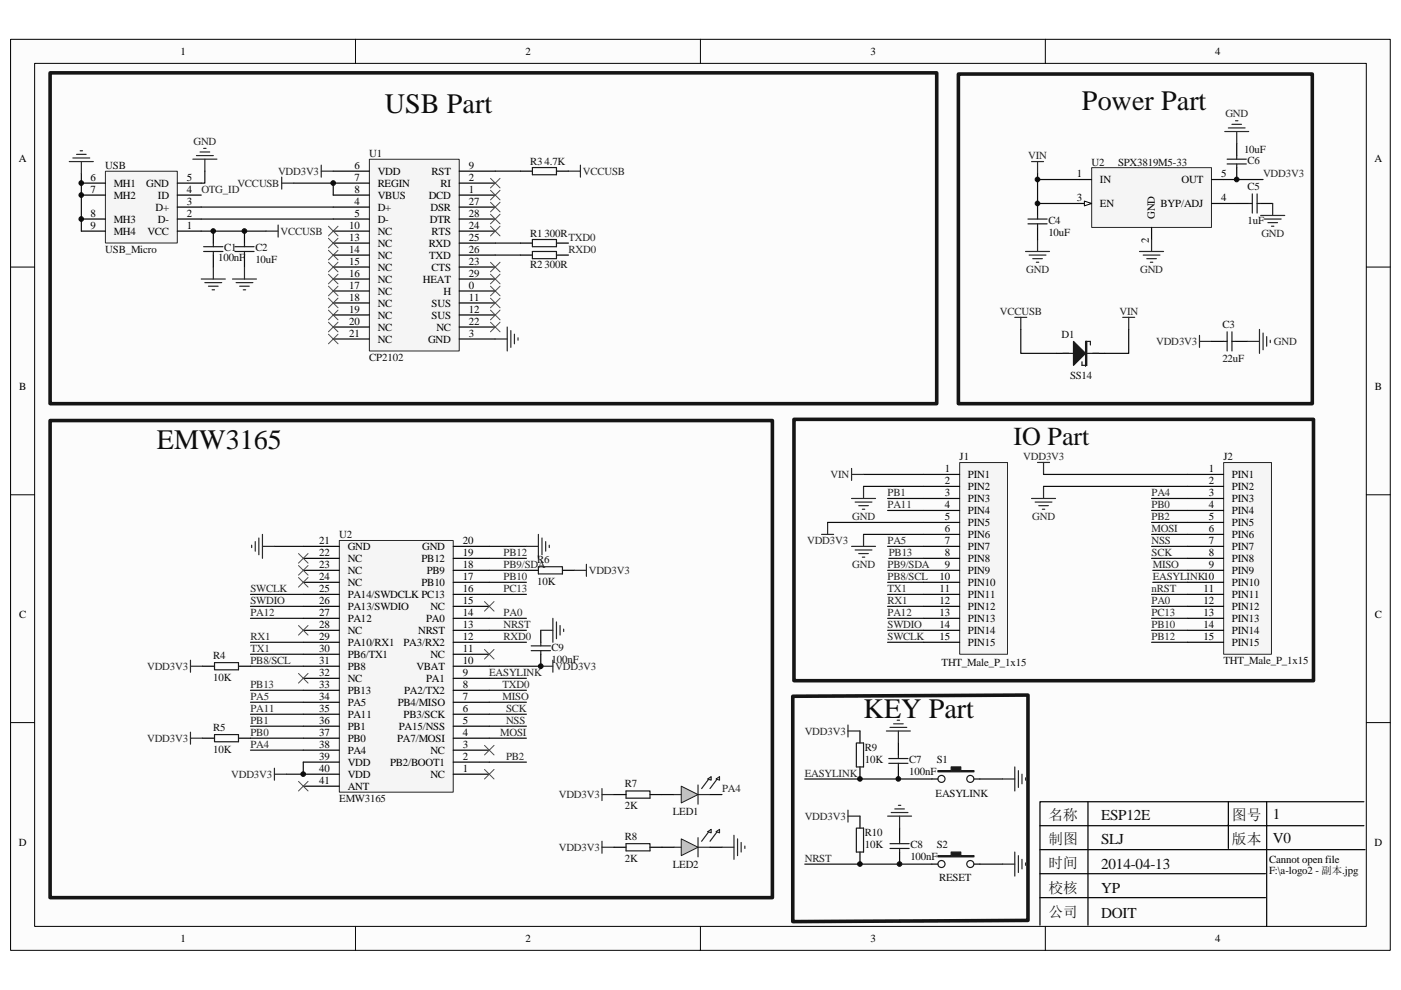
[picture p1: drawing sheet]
<svg xmlns="http://www.w3.org/2000/svg" width="297mm" height="210mm" viewBox="0 0 297 210" stroke-linecap="round" stroke-linejoin="round" font-family="sans-serif">
<path d="M2.3 8.4h292.5v193.2h-292.5z" fill="#fcfcfc"/>
<path d="M2.2 8.3h292.6v193.3h-292.6z" fill="none" stroke="#000" stroke-width=".21"/>
<path d="M7.4 13.5h282.3v183h-282.3z" fill="#fcfcfc"/>
<g fill="none" stroke="#000" stroke-width=".21">
<path d="M7.3 13.4h282.4v183.1h-282.4zM75.4 8.3v5.1M148.5 8.3v5.1M221.6 8.3v5.1M2.2 56.6h5.1M289.7 56.6h5.1M2.2 104.9h5.1M289.7 104.9h5.1M2.2 153.3h5.1M289.7 153.3h5.1M75.4 196.5v5.1M148.5 196.5v5.1"/>
<path d="M221.6 196.5v5.1"/>
</g>
<path d="M220.5 175.1h68.7M230.7 170.1v26.1M260.4 170.1v9.9M268.6 170.1v26.4M289.2 170.1h-68.7v26.1M220.5 180.2h68.9M220.5 185.3h47.8M220.5 190.4h47.8" fill="none" stroke="#000" stroke-width=".25"/>
<path d="M22.4 36.3h15.2v15.2h-15.2z" fill="#f5f5f5"/>
<path d="M22.3 36.3h15.3v15.2h-15.3z" fill="none" stroke="#262626" stroke-width=".21"/>
<path d="M17.2 38.8h5.1M37.6 38.8h5.1M17.2 49h5.1M17.2 46.5h5.1M17.2 41.4h5.1M37.6 49h5.1M37.6 46.5h5.1M37.6 43.9h5.1M37.6 41.4h5.1" fill="none" stroke="#000" stroke-width=".25"/>
<path d="M40.9 33.8h5.1M41.7 33h3.5M42.4 32.2h2.1M43.2 31.5h.5M43.4 33.8v2.5" fill="none" stroke="#262626" stroke-width=".25"/>
<path d="M17.2 36.8v12.2M43.4 36.3v2.5h-.7" fill="none" stroke="#0e0e0e" stroke-width=".25"/>
<path d="M78.3 33.8h19.1v40.6h-19.1z" fill="#f5f5f5"/>
<path d="M78.3 33.8h19.1v40.6h-19.1z" fill="none" stroke="#262626" stroke-width=".21"/>
<g fill="none" stroke="#000" stroke-width=".25">
<path d="M70.7 36.3h7.6M70.7 38.8h7.6M97.4 36.3h7.6M97.4 38.8h7.6M110.3 36.3h2.6M118 36.3h2.5M51.8 49v2.6M51.8 54.1v2.5M70.7 41.4h7.6M70.7 43.9h7.6M70.7 46.5h7.6M70.7 49h7.6"/>
<path d="M70.7 51.6h7.6M70.7 54.1h7.6M70.7 56.6h7.6M70.7 59.2h7.6M97.4 41.4h7.6M97.4 43.9h7.6M97.4 46.5h7.6M97.4 49h7.6M97.4 51.6h7.6M97.4 54.1h7.6M97.4 56.6h7.6M97.4 59.2h7.6"/>
<path d="M110.3 51.6h2.6M110.3 54.1h2.6M118 51.6h2.5M118 54.1h2.5M70.7 71.9h7.6M70.7 64.3h7.6M70.7 66.8h7.6M70.7 61.7h7.6M70.7 69.4h7.6M97.4 71.9h7.6M97.4 64.3h7.6M97.4 66.8h7.6"/>
<path d="M97.4 61.7h7.6M97.4 69.4h7.6"/>
</g>
<path d="M59.7 38.8h2.6M59.7 37.6v2.5M120.5 36.3h2.6M123.1 35v2.6M56.4 49h2.6M59 47.7v2.6" fill="none" stroke="#262626" stroke-width=".25"/>
<path d="M62.3 38.8h8.4v2.6M105 36.3h5.3M42.7 46.5h28M42.7 43.9h28M42.7 49h13.7" fill="none" stroke="#0e0e0e" stroke-width=".25"/>
<path d="M112.9 35.5h5.1v1.6h-5.1zM49.8 52.3h4.1M49.8 53.3h4.1M51.8 51.6v.7M51.8 53.3v.8M112.9 50.8h5.1v1.5h-5.1zM112.9 53.3h5.1v1.6h-5.1z" fill="none" stroke="#1c1c1c" stroke-width=".25"/>
<g fill="none" stroke="#4c4c4c" stroke-width=".21">
<path d="M104 37.8l2 2.1M106 37.8l-2 2.1M69.6 48l2.1 2M69.6 50.5l2.1 2.1M69.6 53.1l2.1 2M69.6 55.6l2.1 2.1M69.6 58.2l2.1 2M71.7 48l-2.1 2M71.7 50.5l-2.1 2.1M71.7 53.1l-2.1 2M71.7 55.6l-2.1 2.1M71.7 58.2l-2.1 2"/>
<path d="M104 58.2l2 2M104 42.9l2 2M104 40.4l2 2M104 55.6l2 2.1M106 58.2l-2 2M106 42.9l-2 2M106 40.4l-2 2M106 55.6l-2 2.1M69.6 60.7l2.1 2M69.6 63.2l2.1 2.1M69.6 65.8l2.1 2M69.6 68.3l2.1 2.1"/>
<path d="M69.6 70.9l2.1 2M71.7 60.7l-2.1 2M71.7 63.2l-2.1 2.1M71.7 65.8l-2.1 2M71.7 68.3l-2.1 2.1M71.7 70.9l-2.1 2M104 68.3l2 2.1M104 65.8l2 2M104 63.2l2 2.1M104 60.7l2 2M106 68.3l-2 2.1M106 65.8l-2 2"/>
<path d="M106 63.2l-2 2.1M106 60.7l-2 2"/>
</g>
<path d="M231.5 35.6h25.4v12.6h-25.4z" fill="#f5f5f5"/>
<path d="M231.5 35.6h25.4v12.6h-25.4z" fill="none" stroke="#262626" stroke-width=".21"/>
<path d="M228.9 38.1h2.5M228.9 43.2h2.5M244.2 48.2v2.6" fill="none" stroke="#000" stroke-width=".25"/>
<path d="M229.9 42.7l1.5 .5-1.5 .5z" fill="#fcfcfc" stroke="#000" stroke-width=".21"/>
<path d="M256.9 38.1h2.5M262.2 30.5v2.5M262.2 35.5v2.6M220 43.2v2.5M220 48.2v2.6M256.9 43.2h2.5M262.2 43.2h2.5M267.3 43.2h2.5" fill="none" stroke="#000" stroke-width=".25"/>
<g fill="none" stroke="#262626" stroke-width=".25">
<path d="M218.7 34.3h2.6M220 34.3v2.5M259.7 27.9h5M260.4 27.1h3.6M261.2 26.4h2M262 25.6h.5M262.2 27.9v2.6M217.4 53.3h5.1M218.2 54.1h3.6M219 54.9h2M219.7 55.6h.5M220 50.8v2.5"/>
<path d="M241.6 53.3h5.1M242.4 54.1h3.5M243.1 54.9h2.1M243.9 55.6h.5M244.2 50.8v2.5M267.3 45.7h5.1M268.1 46.5h3.5M268.8 47.2h2.1M269.6 48h.5M269.8 43.2v2.5M220 98.1h2.5M221.3 98.1v2.5"/>
<path d="M174.2 113.3h2.5M175.5 110.8v2.5M180.5 105.7h5.1M180.5 115.9h5.1M181.3 106.5h3.6M181.3 116.6h3.6M182.1 107.3h2M182.1 117.4h2M182.8 108h.5M182.8 118.2h.5M183.1 103.2v2.5M183.1 113.3v2.6"/>
<path d="M218.7 105.7h5.1M219.5 106.5h3.5M220.2 107.3h2.1M221 108h.5M221.3 103.2v2.5"/>
</g>
<g fill="none" stroke="#0e0e0e" stroke-width=".25">
<path d="M220 38.1v5.1h8.9M259.4 38.1h8.4M105 51.6h5.3M105 54.1h5.3M259.4 43.2h2.8M175.5 110.8h20.3M183.1 100.6h12.7M183.1 103.2h12.7M188.2 105.7h7.6M221.3 100.6h30.5M221.3 103.2h30.5M244.2 110.8h7.6"/>
<path d="M244.2 108.3h7.6M244.2 105.7h7.6M244.2 115.9h7.6M244.2 113.3h7.6M244.2 118.4h7.6M188.2 128.6h7.6M188.2 126.1h7.6M188.2 121h7.6M188.2 123.5h7.6M244.2 126.1h7.6M244.2 128.6h7.6"/>
</g>
<path d="M260.2 33.8h4M260.2 34.8h4M262.2 33v.8M262.2 34.8v.7M217.9 46.5h4.1M217.9 47.5h4.1M220 45.7v.8M220 47.5v.7M264.7 43.2h.8M265.5 41.1v4.1M266.5 41.1v4.1M266.5 43.2h.8" fill="none" stroke="#1c1c1c" stroke-width=".25"/>
<path d="M203.5 98.1h10.1v40.7h-10.1z" fill="#f5f5f5"/>
<path d="M203.5 98.1h10.1v40.7h-10.1z" fill="none" stroke="#262626" stroke-width=".21"/>
<g fill="none" stroke="#000" stroke-width=".25">
<path d="M195.8 100.6h7.7M195.8 103.2h7.7M195.8 105.7h7.7M195.8 108.3h7.7M195.8 110.8h7.7M195.8 113.3h7.7M195.8 115.9h7.7M195.8 118.4h7.7M195.8 121h7.7M195.8 123.5h7.7M195.8 126.1h7.7M195.8 128.6h7.7"/>
<path d="M195.8 131.1h7.7M195.8 133.7h7.7M195.8 136.2h7.7"/>
</g>
<path d="M259.5 98.1h10.1v40.7h-10.1z" fill="#f5f5f5"/>
<path d="M259.4 98.1h10.2v40.7h-10.2z" fill="none" stroke="#262626" stroke-width=".21"/>
<g fill="none" stroke="#000" stroke-width=".25">
<path d="M224 75h2.6M231.7 75h2.5M256.9 72.4h2.5M262 72.4h2.5M251.8 100.6h7.6M251.8 103.2h7.6M251.8 105.7h7.6M251.8 108.3h7.6M251.8 110.8h7.6M251.8 113.3h7.6M251.8 115.9h7.6M251.8 118.4h7.6"/>
<path d="M251.8 121h7.6M251.8 123.5h7.6M251.8 126.1h7.6M251.8 128.6h7.6M251.8 131.1h7.6M251.8 133.7h7.6M251.8 136.2h7.6"/>
</g>
<path d="M220 36.8v1.3h8.9M216.4 69.9v5.1h7.6M239.3 69.9v5.1h-5.1M183.1 113.3h12.7M188.2 115.9h7.6M188.4 118.4h7.4M188.2 131.1h7.6M188.2 133.7h7.6M188.2 136.2h7.6M244.2 131.1h7.6M244.2 133.7h7.6M244.2 136.2h7.6" fill="none" stroke="#0e0e0e" stroke-width=".25"/>
<g fill="none" stroke="#262626" stroke-width=".25">
<path d="M68.1 35v2.6M68.1 36.3h2.6M215.2 67.3h2.5M216.4 67.3v2.6M238 67.3h2.6M239.3 67.3v2.6M254.3 71.1v2.6M254.3 72.4h2.6M264.5 72.4h2.5M267 69.9v5.1M267.8 70.6v3.6M268.6 71.4v2"/>
<path d="M269.3 72.2v.5M180.5 99.4v2.5M180.5 100.6h2.6"/>
</g>
<path d="M10.6 15.5h188v70.1h-188zM203.2 15.7h75v69.9h-75zM10.6 89.2h153.2v101.2h-153.2zM168.3 88.9h110.2v55.5h-110.2zM168.1 147.7l49.8-.3v47.8l-49.8 .3z" fill="none" stroke="#151515" stroke-width=".76"/>
<path d="M225.3 75h7.7M229.4 76.7v.8h1M230.2 72.4h1v.8M259.4 72.4h.8M260.2 70.4v4M261.2 70.4v4M261.2 72.4h.8" fill="none" stroke="#1c1c1c" stroke-width=".25"/>
<g fill="#1c1c1c" stroke="#1c1c1c" stroke-width=".25">
<path d="M227.6 72.4l2.6 2.6-2.6 2.5z"/>
<path d="M230.2 72.4v5.1h.2v-5.1z" fill-rule="evenodd"/>
</g>
<path d="M72 114.7h24.1v53.3h-24.1z" fill="#f5f5f5"/>
<path d="M71.9 114.6h24.2v53.4h-24.2z" fill="none" stroke="#262626" stroke-width=".21"/>
<g fill="none" stroke="#000" stroke-width=".25">
<path d="M64.3 118.4h7.6M64.3 115.9h7.6M96.1 118.4h7.6M96.1 115.9h7.6M64.3 138.8h7.6M64.3 136.2h7.6M64.3 133.7h7.6M64.3 131.1h7.6M64.3 128.6h7.6M64.3 126.1h7.6M64.3 123.5h7.6M64.3 121h7.6"/>
<path d="M96.1 138.8h7.6M96.1 136.2h7.6M96.1 133.7h7.6M96.1 131.1h7.6M96.1 128.6h7.6M96.1 126.1h7.6M96.1 123.5h7.6M96.1 121h7.6M111.6 121h2.5M114.7 133.7v2.5M114.7 138.8v2.5M119.2 121h2.6"/>
<path d="M42.9 156.6h2.6M42.9 141.3h2.6M50.6 156.6h2.5M50.6 141.3h2.5M64.3 159.1h7.6M64.3 156.6h7.6M64.3 154h7.6M64.3 151.5h7.6M64.3 148.9h7.6M64.3 146.4h7.6M64.3 143.9h7.6M64.3 141.3h7.6"/>
<path d="M96.1 159.1h7.6M96.1 156.6h7.6M96.1 154h7.6M96.1 151.5h7.6M96.1 148.9h7.6M96.1 146.4h7.6M96.1 143.9h7.6M96.1 141.3h7.6M182.3 155v2.6M190.5 157.6v2.5M64.3 164.2h7.6M64.3 161.6h7.6"/>
<path d="M64.3 166.8h7.6M96.1 164.2h7.6M96.1 161.6h7.6M130.2 168.5h2.5M137.8 168.5h5.1M150.5 168.5h2.6M182.3 162.7v2.5M182.3 173.1v2.5M190.5 162.7v2.5M190.7 175.6v2.6M197.6 165.2h1.3M206.5 165.2h1.3"/>
<path d="M182.3 180.7v2.6M190.7 180.7v2.6M197.6 183.3h1.3M206.5 183.3h1.3"/>
</g>
<g fill="none" stroke="#0e0e0e" stroke-width=".25">
<path d="M58.2 115.9h6.1M103.7 115.9h7.9M103.7 118.4h7.9M53.1 126.1h11.2M53.1 128.6h11.2M53.1 131.1h11.2M53.1 136.2h11.2M53.1 138.8h11.2M103.7 126.1h7.9M103.7 131.1h7.9M103.7 136.2h7.9M103.7 121h7.9"/>
<path d="M103.7 123.5h7.9M103.7 133.7h7.9M244.4 121h7.4M244.4 123.5h7.4M53.1 141.3h11.2M53.1 146.4h11.2M53.1 148.9h11.2M53.1 151.5h11.2M53.1 154h11.2M53.1 156.6h11.2M53.1 159.1h11.2M103.7 141.3h11"/>
<path d="M103.7 146.4h7.9M103.7 148.9h7.9M103.7 151.5h7.9M103.7 154h7.9M103.7 156.6h7.9M103.7 143.9h7.9M64.3 161.6v2.6h-3.6M103.7 161.6h7.9M170.6 165.2h27M207.8 165.2h4.8M170.6 183.3h27M207.8 183.3h4.8"/>
</g>
<g fill="none" stroke="#4c4c4c" stroke-width=".21">
<path d="M104 48l2 2M104 45.4l2 2.1M106 48l-2 2M106 45.4l-2 2.1M63.3 117.4l2 2M63.3 120l2 2M65.3 117.4l-2 2M65.3 120l-2 2M63.3 122.5l2 2M63.3 132.7l2 2M65.3 122.5l-2 2M65.3 132.7l-2 2"/>
<path d="M102.7 127.6l2.1 2M102.7 137.8l2.1 2M104.8 127.6l-2.1 2M104.8 137.8l-2.1 2M63.3 142.8l2 2.1M65.3 142.8l-2 2.1M102.7 158.1l2.1 2M104.8 158.1l-2.1 2M63.3 165.7l2 2.1M65.3 165.7l-2 2.1M102.7 163.2l2.1 2M104.8 163.2l-2.1 2"/>
</g>
<g fill="none" stroke="#262626" stroke-width=".25">
<path d="M53.4 115.6v.5M54.1 114.9v2M54.9 114.1v3.6M55.6 115.9h2.6M55.6 113.3v5.1M111.6 115.9h2.5M114.1 113.3v5.1M114.9 114.1v3.6M115.7 114.9v2M116.5 115.6v.5M124.3 119.7v2.5M114.7 133.7h2.5"/>
<path d="M117.2 131.1v5.1M118 131.9v3.6M118.7 132.7v2M119.5 133.4v.5M121.8 121h2.5M40.4 141.3h2.5M40.4 156.6h2.5M40.4 140v2.6M40.4 155.3v2.5M114.7 141.3h2.5M117.2 140v2.6M179.8 153.8v2.5"/>
<path d="M179.8 155h2.5M187.9 155h5.1M188.7 154.3h3.6M189.5 153.5h2M190.2 152.8h.5M190.5 155v2.6M58.2 164.2h2.5M58.2 162.9v2.6M127.6 167.3v2.5M127.6 168.5h2.6M142.9 168.5h1.5M148 166.5v4.1"/>
<path d="M148 168.5h2.5M150.3 165.2l-1.5 2.1M152.1 165.2l-1.6 2.1M179.8 171.8v2.6M179.8 173.1h2.5M188.2 173.1h5.1M189 172.3h3.5M189.7 171.6h2M190.5 170.8h.5M190.7 173.1v2.5M212.6 165.2h2.6M215.2 162.7v5.1"/>
<path d="M215.9 163.4v3.6M216.7 164.2v2M217.4 165v.5M212.6 183.3h2.6M215.2 180.7v5.1M215.9 181.5v3.6M216.7 182.3v2M217.4 183v.5"/>
</g>
<g fill="none" stroke="#1c1c1c" stroke-width=".25">
<path d="M112.6 138h4.1M112.6 137h4.1M114.1 120.2h5.1v1.5h-5.1zM114.7 136.2v.8M114.7 138v.8M45.5 155.8h5.1v1.5h-5.1zM45.5 140.5h5.1v1.6h-5.1zM181.6 157.6h1.5v5.1h-1.5zM132.7 167.8h5.1v1.5h-5.1zM181.6 175.6h1.5v5.1h-1.5zM188.4 160.9h4.1M188.4 161.9h4.1"/>
<path d="M188.7 178.9h4.1M188.7 180h4.1M190.5 160.1v.8M190.5 161.9v.8M190.7 178.2v.7M190.7 180v.7"/>
<circle cx="199.6" cy="165.2" r=".75"/>
<circle cx="205.7" cy="165.2" r=".75"/>
<circle cx="199.6" cy="183.3" r=".75"/>
<circle cx="205.7" cy="183.3" r=".75"/>
</g>
<g fill="#1c1c1c" stroke="#1c1c1c" stroke-width=".25">
<path d="M198.9 163.4h2.8v-.7h2v.7h2.8v.3h-7.6z" fill-rule="evenodd"/>
<path d="M198.9 181.5h2.8v-.8h2v.8h2.8v.2h-7.6z" fill-rule="evenodd"/>
</g>
<g fill="#c0c0c0" stroke="#1c1c1c" stroke-width=".21">
<path d="M150 165.2l.8-.5v.8z"/>
<path d="M151.8 165.2l.8-.5v.8z"/>
<path d="M144.4 166.8l3.6 1.7-3.6 1.8z"/>
</g>
<path d="M127.6 178.4v2.6M127.6 179.7h2.6M142.9 179.7h1.5M148 177.7v4M148 179.7h2.5M150.3 176.4l-1.5 2M152.1 176.4l-1.6 2" fill="none" stroke="#262626" stroke-width=".25"/>
<path d="M130.2 179.7h2.5M137.8 179.7h5.1M150.5 179.7h2.6" fill="none" stroke="#000" stroke-width=".25"/>
<path d="M132.7 178.9h5.1v1.6h-5.1z" fill="none" stroke="#1c1c1c" stroke-width=".25"/>
<g fill="#c0c0c0" stroke="#1c1c1c" stroke-width=".21">
<path d="M150 176.4l.8-.5v.8z"/>
<path d="M151.8 176.4l.8-.5v.8z"/>
<path d="M144.4 177.9l3.6 1.8-3.6 1.8z"/>
</g>
<g fill="none" stroke="#262626" stroke-width=".25">
<path d="M14.7 34.3h5.1M15.4 33.5h3.6M16.2 32.7h2.1M17 32h.5M17.2 34.3v2.5M42.7 59.2h5.1M43.4 59.9h3.6M45.2 56.6v2.6M49.3 59.2h5.1M50.1 59.9h3.5M51.8 56.6v2.6M44.2 60.7h2"/>
<path d="M45 61.5h.5M50.8 60.7h2M51.6 61.5h.5M105 71.9h2.5M107.5 69.4v5M108.3 70.1v3.6M109.1 70.9v2M109.8 71.6v.6M153.1 179.7h2.5M155.6 177.2v5.1M156.4 177.9v3.6M157.1 178.7v2"/>
<path d="M157.9 179.5v.5"/>
</g>
<path d="M45.2 49v2.6M45.2 54.1v2.5" fill="none" stroke="#000" stroke-width=".25"/>
<path d="M43.2 53.3h4.1M43.2 52.3h4.1M45.2 51.6v.7M45.2 53.3v.8" fill="none" stroke="#1c1c1c" stroke-width=".25"/>
<path d="M188.2 108.3h7.6" fill="none" stroke="#0e0e0e" stroke-width=".25"/>
<g fill="#0e0e0e" stroke="#0e0e0e" stroke-width=".21">
<circle cx="17.2" cy="46.5" r=".49"/>
<circle cx="17.2" cy="41.4" r=".49"/>
<circle cx="17.2" cy="38.8" r=".49"/>
<circle cx="45.2" cy="49" r=".49"/>
<circle cx="51.8" cy="49" r=".5"/>
<circle cx="64.3" cy="164.2" r=".5"/>
<circle cx="70.6" cy="38.8" r=".49"/>
<circle cx="114.6" cy="141.3" r=".49"/>
<circle cx="182.3" cy="183.3" r=".49"/>
<circle cx="182.3" cy="165.2" r=".49"/>
<circle cx="190.5" cy="165.2" r=".5"/>
<circle cx="190.7" cy="183.3" r=".5"/>
<circle cx="220" cy="43.2" r=".5"/>
<circle cx="220" cy="38.1" r=".5"/>
<circle cx="262.2" cy="38.1" r=".5"/>
</g>
<g font-size="6" fill="#0e0e0e">
<text x="229.4" y="23.3">Power Part</text>
<text x="81.6" y="24.1">USB Part</text>
<text x="33.3" y="95.3">EMW3165</text>
<text x="183.1" y="152.2">KEY Part</text>
</g>
<text font-size="5.5" fill="#0e0e0e" x="214.9" y="94.4">IO Part</text>
<g font-size="3.2" fill="#0e0e0e">
<text x="233.5" y="173.9">ESP12E</text>
<text x="269.9" y="173.6">1</text>
<text x="233.5" y="179.1">SLJ</text>
<text x="269.9" y="178.8">V0</text>
<text x="233.5" y="184.3">2014-04-13</text>
<text x="233.5" y="189.5">YP</text>
<text x="233.5" y="194.7">DOIT</text>
</g>
<g font-size="3.1" fill="#0e0e0e">
<text x="222.3" y="173.9">名称</text>
<text x="261.2" y="173.9">图号</text>
<text x="222.3" y="179">制图</text>
<text x="261.2" y="179">版本</text>
<text x="222.3" y="184.2">时间</text>
<text x="222.3" y="189.3">校核</text>
<text x="222.3" y="194.5">公司</text>
</g>
<g font-size="2.3">
<text x="38.3" y="11.6">1</text>
<text x="111.4" y="11.6">2</text>
<text x="184.5" y="11.6">3</text>
<text x="257.7" y="11.6">4</text>
<text x="4" y="34.5">A</text>
<text x="75.1" y="35.8">6</text>
<text x="99.4" y="35.8">9</text>
<text x="291.4" y="34.5">A</text>
<text x="19.2" y="38.3">6</text>
<text x="19.2" y="40.9">7</text>
<text x="24.1" y="39.6">MH1</text>
<text x="31" y="39.6">GND</text>
<text x="39.6" y="40.9">4</text>
<text x="39.6" y="38.3">5</text>
<text x="75.1" y="38.3">7</text>
<text x="75.1" y="40.9">8</text>
<text x="80.1" y="37.1">VDD</text>
<text x="80.1" y="39.6">REGIN</text>
<text x="91.5" y="37.1">RST</text>
<text x="93.4" y="39.6">RI</text>
<text x="99.4" y="38.3">2</text>
<text x="99.4" y="40.9">1</text>
<text x="228.3" y="37.6">1</text>
<text x="233.2" y="38.8">IN</text>
<text x="250.5" y="38.8">OUT</text>
<text x="258.9" y="37.6">5</text>
<text x="19.2" y="46">8</text>
<text x="24.1" y="42.1">MH2</text>
<text x="24.1" y="47.2">MH3</text>
<text x="33" y="44.7">D+</text>
<text x="33.5" y="47.2">D-</text>
<text x="33.5" y="42.1">ID</text>
<text x="39.6" y="46">2</text>
<text x="39.6" y="43.4">3</text>
<text x="75.1" y="43.4">4</text>
<text x="75.1" y="46">5</text>
<text x="80.1" y="42.1">VBUS</text>
<text x="80.1" y="44.7">D+</text>
<text x="80.1" y="47.2">D-</text>
<text x="90.9" y="42.1">DCD</text>
<text x="91.1" y="47.2">DTR</text>
<text x="91.3" y="44.7">DSR</text>
<text x="99.4" y="43.4">27</text>
<text x="99.4" y="46">28</text>
<text x="228.3" y="42.7">3</text>
<text x="233.2" y="43.9">EN</text>
<text x="244.9" y="46.5" transform="rotate(-90 244.9 46.5)">GND</text>
<text x="246.1" y="43.9">BYP/ADJ</text>
<text x="258.9" y="42.7">4</text>
<text x="19.2" y="48.5">9</text>
<text x="24.1" y="49.8">MH4</text>
<text x="31.2" y="49.8">VCC</text>
<text x="39.6" y="48.5">1</text>
<text x="74" y="48.5">10</text>
<text x="74" y="51">13</text>
<text x="74" y="53.6">14</text>
<text x="80.1" y="49.8">NC</text>
<text x="80.1" y="52.3">NC</text>
<text x="90.9" y="52.3">RXD</text>
<text x="91.5" y="49.8">RTS</text>
<text x="99.4" y="53.6">26</text>
<text x="99.4" y="51">25</text>
<text x="99.4" y="48.5">24</text>
<text x="243.6" y="51.4" transform="rotate(-90 243.6 51.4)">2</text>
<text x="74" y="56.1">15</text>
<text x="74" y="58.7">16</text>
<text x="80.1" y="54.9">NC</text>
<text x="80.1" y="57.4">NC</text>
<text x="80.1" y="59.9">NC</text>
<text x="89.7" y="59.9">HEAT</text>
<text x="91" y="54.9">TXD</text>
<text x="91.5" y="57.4">CTS</text>
<text x="99.4" y="58.7">29</text>
<text x="99.4" y="56.1">23</text>
<text x="74" y="61.2">17</text>
<text x="74" y="63.8">18</text>
<text x="80.1" y="62.5">NC</text>
<text x="80.1" y="65">NC</text>
<text x="91.5" y="65">SUS</text>
<text x="94" y="62.5">H</text>
<text x="99.4" y="61.2">0</text>
<text x="99.4" y="63.8">11</text>
<text x="74" y="66.3">19</text>
<text x="74" y="68.8">20</text>
<text x="74" y="71.4">21</text>
<text x="80.1" y="67.6">NC</text>
<text x="80.1" y="70.1">NC</text>
<text x="91.5" y="67.6">SUS</text>
<text x="92.5" y="70.1">NC</text>
<text x="99.4" y="71.4">3</text>
<text x="99.4" y="68.8">22</text>
<text x="99.4" y="66.3">12</text>
<text x="80.1" y="72.7">NC</text>
<text x="90.8" y="72.7">GND</text>
<text x="4" y="82.8">B</text>
<text x="291.5" y="82.8">B</text>
<text x="200.3" y="100.1">1</text>
<text x="205.2" y="101.4">PIN1</text>
<text x="256.3" y="100.1">1</text>
<text x="261.2" y="101.4">PIN1</text>
<text x="200.3" y="102.7">2</text>
<text x="200.3" y="105.2">3</text>
<text x="200.3" y="107.7">4</text>
<text x="205.2" y="103.9">PIN2</text>
<text x="205.2" y="106.5">PIN3</text>
<text x="256.3" y="102.7">2</text>
<text x="256.3" y="105.2">3</text>
<text x="256.3" y="107.7">4</text>
<text x="261.2" y="103.9">PIN2</text>
<text x="261.2" y="106.5">PIN3</text>
<text x="200.3" y="110.3">5</text>
<text x="200.3" y="112.8">6</text>
<text x="205.2" y="109">PIN4</text>
<text x="205.2" y="111.6">PIN5</text>
<text x="256.3" y="110.3">5</text>
<text x="256.3" y="112.8">6</text>
<text x="261.2" y="109">PIN4</text>
<text x="261.2" y="111.6">PIN5</text>
<text x="67.7" y="115.4">21</text>
<text x="67.7" y="117.9">22</text>
<text x="73.7" y="116.6">GND</text>
<text x="73.7" y="119.2">NC</text>
<text x="89.4" y="119.2">PB12</text>
<text x="89.5" y="116.6">GND</text>
<text x="98.1" y="115.4">20</text>
<text x="98.1" y="117.9">19</text>
<text x="200.3" y="115.4">7</text>
<text x="200.3" y="117.9">8</text>
<text x="205.2" y="114.1">PIN6</text>
<text x="205.2" y="116.6">PIN7</text>
<text x="205.2" y="119.2">PIN8</text>
<text x="256.3" y="115.4">7</text>
<text x="256.3" y="117.9">8</text>
<text x="261.2" y="114.1">PIN6</text>
<text x="261.2" y="116.6">PIN7</text>
<text x="261.2" y="119.2">PIN8</text>
<text x="67.7" y="120.5">23</text>
<text x="67.7" y="123">24</text>
<text x="67.7" y="125.5">25</text>
<text x="73.7" y="121.7">NC</text>
<text x="73.7" y="124.3">NC</text>
<text x="89.4" y="124.3">PB10</text>
<text x="90.5" y="121.7">PB9</text>
<text x="98.1" y="120.5">18</text>
<text x="98.1" y="125.5">16</text>
<text x="98.1" y="123">17</text>
<text x="199.2" y="123">10</text>
<text x="199.2" y="125.5">11</text>
<text x="200.3" y="120.5">9</text>
<text x="205.2" y="121.7">PIN9</text>
<text x="205.2" y="124.3">PIN10</text>
<text x="255.1" y="125.5">11</text>
<text x="256.3" y="120.5">9</text>
<text x="261.2" y="121.7">PIN9</text>
<text x="261.2" y="124.3">PIN10</text>
<text x="4" y="131.1">C</text>
<text x="67.7" y="128.1">26</text>
<text x="67.7" y="130.6">27</text>
<text x="73.7" y="126.8">PA14/SWDCLK PC13</text>
<text x="73.7" y="129.4">PA13/SWDIO</text>
<text x="73.7" y="131.9">PA12</text>
<text x="90.4" y="131.9">PA0</text>
<text x="91.2" y="129.4">NC</text>
<text x="98.1" y="130.6">14</text>
<text x="98.1" y="128.1">15</text>
<text x="199.2" y="128.1">12</text>
<text x="199.2" y="130.6">13</text>
<text x="205.2" y="126.8">PIN11</text>
<text x="205.2" y="129.4">PIN12</text>
<text x="205.2" y="131.9">PIN13</text>
<text x="255.1" y="128.1">12</text>
<text x="255.1" y="130.6">13</text>
<text x="261.2" y="126.8">PIN11</text>
<text x="261.2" y="129.4">PIN12</text>
<text x="261.2" y="131.9">PIN13</text>
<text x="291.5" y="131.1">C</text>
<text x="67.7" y="133.2">28</text>
<text x="67.7" y="135.7">29</text>
<text x="73.7" y="134.5">NC</text>
<text x="73.7" y="137">PA10/RX1</text>
<text x="85.6" y="137">PA3/RX2</text>
<text x="88.7" y="134.5">NRST</text>
<text x="98.1" y="133.2">13</text>
<text x="98.1" y="135.7">12</text>
<text x="199.2" y="133.2">14</text>
<text x="199.2" y="135.7">15</text>
<text x="205.2" y="134.5">PIN14</text>
<text x="205.2" y="137">PIN15</text>
<text x="255.1" y="133.2">14</text>
<text x="255.1" y="135.7">15</text>
<text x="261.2" y="134.5">PIN14</text>
<text x="261.2" y="137">PIN15</text>
<text x="67.7" y="138.3">30</text>
<text x="67.7" y="140.8">31</text>
<text x="67.7" y="143.3">32</text>
<text x="73.7" y="139.5">PB6/TX1</text>
<text x="73.7" y="142.1">PB8</text>
<text x="88.3" y="142.1">VBAT</text>
<text x="91.2" y="139.5">NC</text>
<text x="98.1" y="140.8">10</text>
<text x="98.1" y="143.3">9</text>
<text x="98.1" y="138.3">11</text>
<text x="67.7" y="145.9">33</text>
<text x="67.7" y="148.4">34</text>
<text x="73.7" y="144.6">NC</text>
<text x="73.7" y="147.2">PB13</text>
<text x="73.7" y="149.7">PA5</text>
<text x="84.3" y="149.7">PB4/MISO</text>
<text x="85.7" y="147.2">PA2/TX2</text>
<text x="90.4" y="144.6">PA1</text>
<text x="98.1" y="148.4">7</text>
<text x="98.1" y="145.9">8</text>
<text x="67.7" y="151">35</text>
<text x="67.7" y="153.5">36</text>
<text x="73.7" y="152.3">PA11</text>
<text x="73.7" y="154.8">PB1</text>
<text x="84.6" y="154.8">PA15/NSS</text>
<text x="85.6" y="152.3">PB3/SCK</text>
<text x="98.1" y="151">6</text>
<text x="98.1" y="153.5">5</text>
<text x="67.7" y="156.1">37</text>
<text x="67.7" y="158.6">38</text>
<text x="67.7" y="161.1">39</text>
<text x="73.7" y="157.3">PB0</text>
<text x="73.7" y="159.9">PA4</text>
<text x="84.2" y="157.3">PA7/MOSI</text>
<text x="91.2" y="159.9">NC</text>
<text x="98.1" y="156.1">4</text>
<text x="98.1" y="161.1">2</text>
<text x="98.1" y="158.6">3</text>
<text x="67.7" y="163.7">40</text>
<text x="67.7" y="166.2">41</text>
<text x="73.7" y="162.4">VDD</text>
<text x="73.7" y="165">VDD</text>
<text x="73.7" y="167.5">ANT</text>
<text x="82.7" y="162.4">PB2/BOOT1</text>
<text x="91.2" y="165">NC</text>
<text x="98.1" y="163.7">1</text>
<text x="4" y="179.4">D</text>
<text x="291.4" y="179.4">D</text>
<text x="269.1" y="183">Cannot open file</text>
<text x="269.1" y="185.5">F:\a-logo2 - 副本.jpg</text>
<text x="38.3" y="199.8">1</text>
<text x="111.4" y="199.8">2</text>
<text x="184.5" y="199.8">3</text>
<text x="257.7" y="199.8">4</text>
</g>
<g font-size="2.3" fill="#262626">
<text x="259.8" y="24.8">GND</text>
<text x="41" y="30.7">GND</text>
<text x="218" y="33.8">VIN</text>
<text x="42.7" y="40.9">OTG_ID</text>
<text x="50.4" y="39.6">VCCUSB</text>
<text x="58.9" y="37.1">VDD3V3</text>
<text x="123.6" y="37.1">VCCUSB</text>
<text x="267.8" y="37.6">VDD3V3</text>
<text x="59.5" y="49.8">VCCUSB</text>
<text x="120.5" y="53.6">RXD0</text>
<text x="120.5" y="51">TXD0</text>
<text x="267.4" y="50.2">GND</text>
<text x="217.6" y="57.8">GND</text>
<text x="241.7" y="57.8">GND</text>
<text x="212" y="66.8">VCCUSB</text>
<text x="237.3" y="66.8">VIN</text>
<text x="245.1" y="73.2">VDD3V3</text>
<text x="270.1" y="73.2">GND</text>
<text x="176.1" y="101.4">VIN</text>
<text x="216.9" y="97.6">VDD3V3</text>
<text x="188.2" y="107.7">PA11</text>
<text x="188.2" y="105.2">PB1</text>
<text x="244.2" y="107.7">PB0</text>
<text x="244.2" y="105.2">PA4</text>
<text x="180.7" y="110.2">GND</text>
<text x="218.8" y="110.2">GND</text>
<text x="244.2" y="112.8">MOSI</text>
<text x="244.2" y="110.3">PB2</text>
<text x="106.8" y="117.9">PB12</text>
<text x="171.2" y="115.3">VDD3V3</text>
<text x="188.2" y="115.4">PA5</text>
<text x="188.4" y="117.9">PB13</text>
<text x="244.2" y="117.9">SCK</text>
<text x="244.2" y="115.4">NSS</text>
<text x="53.1" y="125.5">SWCLK</text>
<text x="106.8" y="120.5">PB9/SDA</text>
<text x="106.8" y="123">PB10</text>
<text x="106.8" y="125.5">PC13</text>
<text x="124.9" y="121.7">VDD3V3</text>
<text x="180.7" y="120.4">GND</text>
<text x="188.2" y="120.5">PB9/SDA</text>
<text x="188.2" y="123">PB8/SCL</text>
<text x="188.2" y="125.5">TX1</text>
<text x="244.2" y="125.5">nRST</text>
<text x="244.4" y="120.5">MISO</text>
<text x="244.4" y="123">EASYLINK10</text>
<text x="53.1" y="128.1">SWDIO</text>
<text x="53.1" y="130.6">PA12</text>
<text x="106.8" y="130.6">PA0</text>
<text x="188.2" y="128.1">RX1</text>
<text x="188.2" y="130.6">PA12</text>
<text x="244.2" y="128.1">PA0</text>
<text x="244.2" y="130.6">PC13</text>
<text x="53.1" y="135.7">RX1</text>
<text x="106.8" y="133.2">NRST</text>
<text x="106.8" y="135.7">RXD0</text>
<text x="188.2" y="135.7">SWCLK</text>
<text x="188.2" y="133.2">SWDIO</text>
<text x="244.2" y="133.2">PB10</text>
<text x="244.2" y="135.7">PB12</text>
<text x="31.2" y="142.1">VDD3V3</text>
<text x="53.1" y="140.8">PB8/SCL</text>
<text x="53.1" y="138.3">TX1</text>
<text x="103.7" y="143.3">EASYLINK</text>
<text x="117.7" y="142.1">VDD3V3</text>
<text x="53.1" y="145.9">PB13</text>
<text x="53.1" y="148.4">PA5</text>
<text x="106.5" y="145.9">TXD0</text>
<text x="106.5" y="148.4">MISO</text>
<text x="53.1" y="151">PA11</text>
<text x="53.1" y="153.5">PB1</text>
<text x="107.3" y="153.5">NSS</text>
<text x="107.3" y="151">SCK</text>
<text x="170.6" y="155.8">VDD3V3</text>
<text x="31.2" y="157.3">VDD3V3</text>
<text x="53.1" y="156.1">PB0</text>
<text x="53.1" y="158.6">PA4</text>
<text x="106" y="156.1">MOSI</text>
<text x="107.3" y="161.1">PB2</text>
<text x="49" y="165">VDD3V3</text>
<text x="170.6" y="164.7">EASYLINK</text>
<text x="118.5" y="169.3">VDD3V3</text>
<text x="153.1" y="168">PA4</text>
<text x="170.6" y="173.9">VDD3V3</text>
<text x="118.5" y="180.5">VDD3V3</text>
<text x="170.6" y="182.8">NRST</text>
</g>
<g font-size="2.3" fill="#0e0e0e">
<text x="22.3" y="35.8">USB</text>
<text x="78.3" y="33.3">U1</text>
<text x="112.4" y="35">R3 4.7K</text>
<text x="231.4" y="35.3">U2</text>
<text x="237" y="35.3">SPX3819M5-33</text>
<text x="263.8" y="32.5">10uF</text>
<text x="264.5" y="34.8">C6</text>
<text x="264.5" y="40.4">C5</text>
<text x="222.3" y="47.5">C4</text>
<text x="264.5" y="47.5">1uF</text>
<text x="22.3" y="53.6">USB_Micro</text>
<text x="47.5" y="53.3">C1</text>
<text x="54.1" y="53.3">C2</text>
<text x="112.4" y="50.3">R1 300R</text>
<text x="222.3" y="50">10uF</text>
<text x="46.2" y="55.4">100nF</text>
<text x="54.1" y="55.9">10uF</text>
<text x="112.4" y="56.9">R2 300R</text>
<text x="225.1" y="71.6">D1</text>
<text x="259.2" y="69.6">C3</text>
<text x="78.3" y="76.5">CP2102</text>
<text x="259.2" y="76.7">22uF</text>
<text x="226.9" y="80.3">SS14</text>
<text x="203.5" y="97.6">J1</text>
<text x="259.4" y="97.6">J2</text>
<text x="71.9" y="114.1">U2</text>
<text x="113.9" y="119.4">R6</text>
<text x="113.9" y="124">10K</text>
<text x="45.2" y="139.8">R4</text>
<text x="117" y="138">C9</text>
<text x="117" y="140.5">100nF</text>
<text x="199.6" y="141.3">THT_Male_P_1x15</text>
<text x="259.4" y="140.8">THT_Male_P_1x15</text>
<text x="45.2" y="144.4">10K</text>
<text x="45.2" y="155">R5</text>
<text x="45.2" y="159.6">10K</text>
<text x="183.4" y="159.4">R9</text>
<text x="183.4" y="161.9">10K</text>
<text x="192.8" y="161.9">C7</text>
<text x="198.6" y="161.9">S1</text>
<text x="132.5" y="167">R7</text>
<text x="192.8" y="164.4">100nF</text>
<text x="71.9" y="170.1">EMW3165</text>
<text x="132.5" y="171.6">2K</text>
<text x="142.7" y="172.8">LED1</text>
<text x="198.4" y="169">EASYLINK</text>
<text x="132.5" y="178.2">R8</text>
<text x="183.4" y="177.4">R10</text>
<text x="183.4" y="180">10K</text>
<text x="193" y="180">C8</text>
<text x="198.6" y="180">S2</text>
<text x="132.5" y="182.8">2K</text>
<text x="142.7" y="184">LED2</text>
<text x="193" y="182.5">100nF</text>
<text x="199.1" y="186.8">RESET</text>
</g>
</svg>
